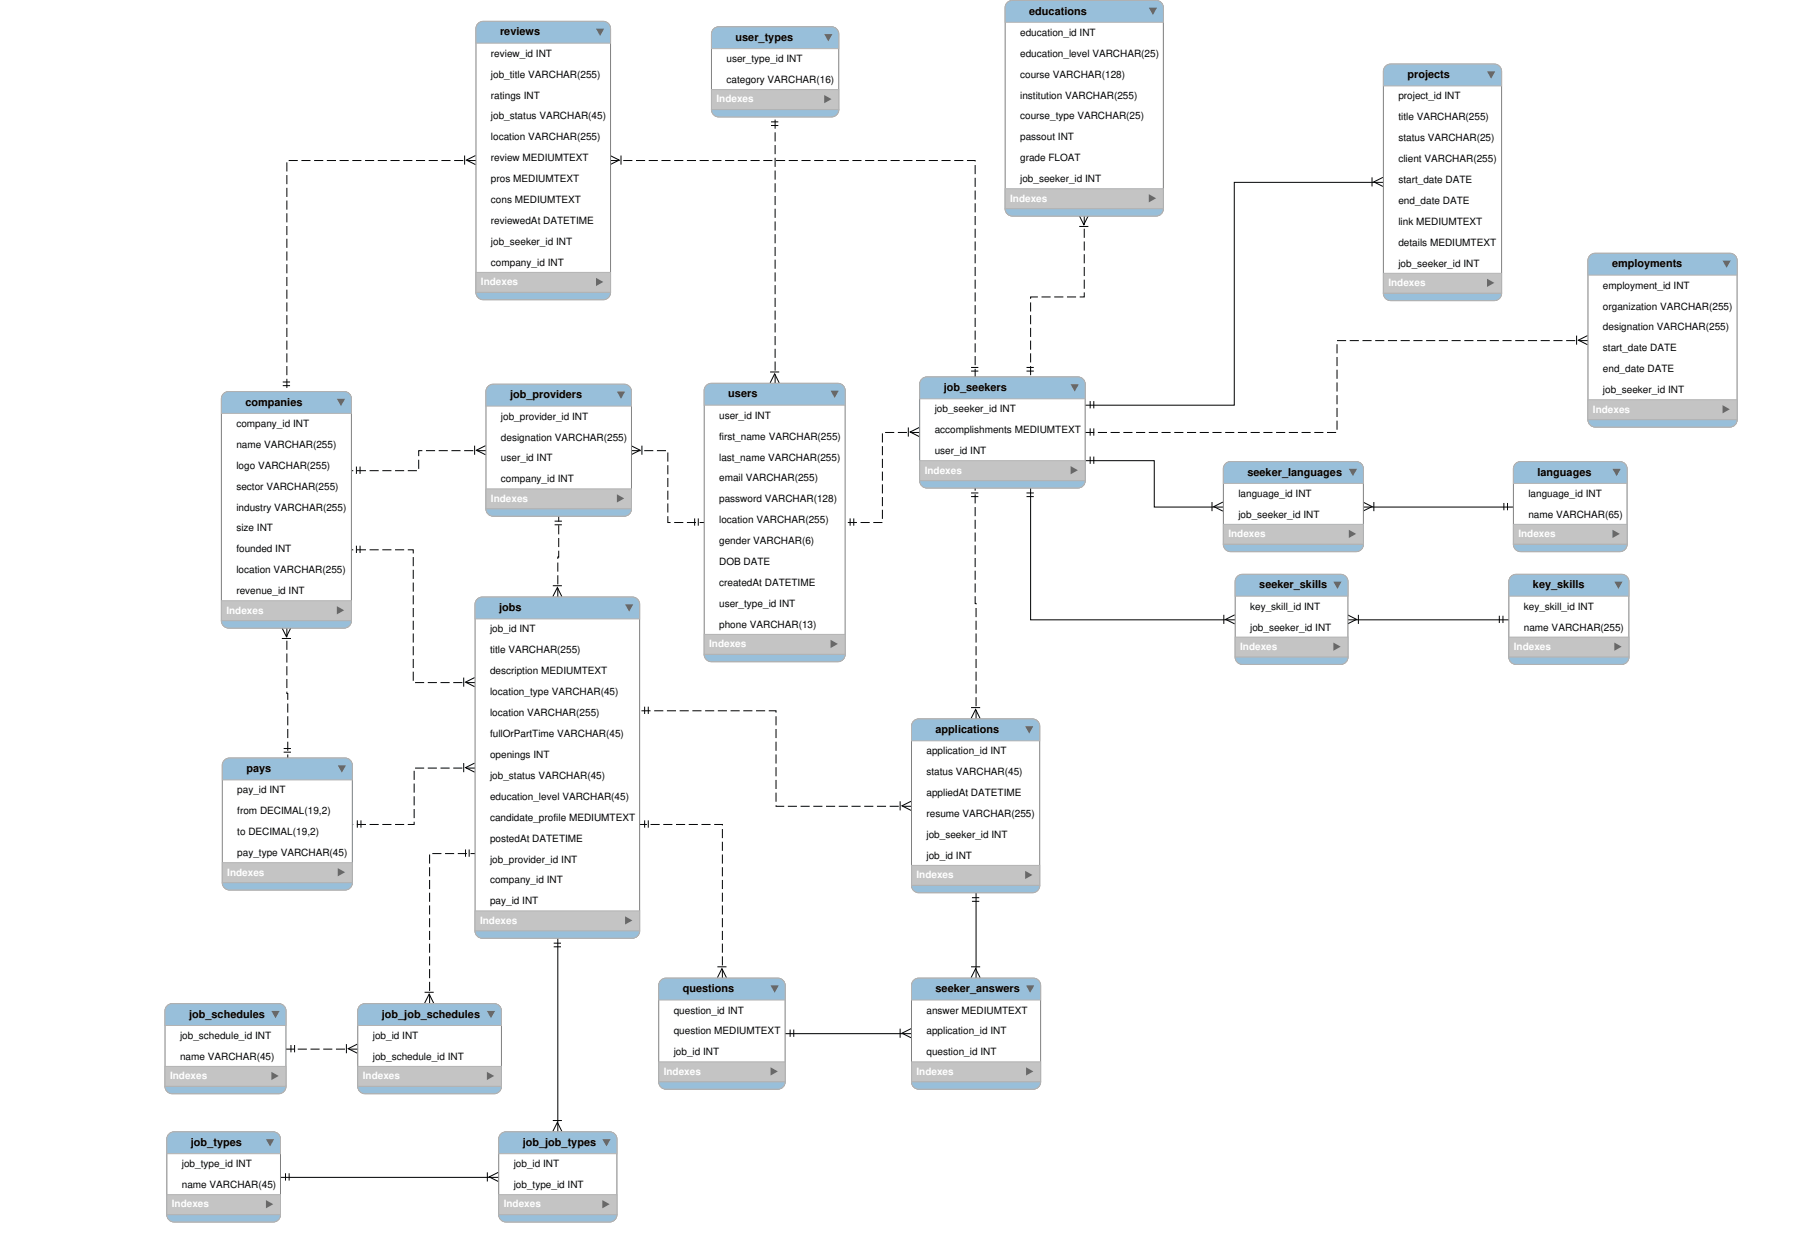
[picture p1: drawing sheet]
<svg xmlns="http://www.w3.org/2000/svg" width="394mm" height="276mm" viewBox="0 0 394 276" stroke-linecap="round" stroke-linejoin="round" font-family="sans-serif">
<g fill="none" stroke="#000" stroke-width=".22" stroke-dasharray="2 .8" stroke-linecap="butt">
<path d="M104.7 35.3h-41.6v50.8M134.3 35.3h80.2v47.6M238.4 47.5v17.8h-11.8v17.6M349.2 74.9h-55.2v20.2h-55.4M106.9 99.1h-14.8v4.4h-14.8M138.9 99.1h8v15.8h8M170.5 84.3v-58.6M202.3 95.1h-8.2v19.8h-8.2M63.1 138.1l.2 28.6M122.7 131.3l.2-17.8M104.5 150.1h-13.6v-29.2h-13.6M214.7 158.1l-.2-50.8"/>
<path d="M104.5 168.9h-13.4v12.4h-13.6M200.5 177.3h-29.8v-21h-30M158.9 215.1v-33.8h-18.2M78.7 230.6h-15.8M94.5 220.7v-33h10"/>
</g>
<g fill="none" stroke="#000" stroke-width=".22">
<path d="M102.2 34.2v2M104.6 34.2l-2 1 2 1M134.2 34.2l2 1-2 1M136.6 34.2v2M169.6 26.8h1.6M169.6 27.6h1.6M301.7 39v2M304.1 39l-2 1 2 1M237.3 47.4l1 2 1-2M237.3 49.8h2M304.2 40.1h-32.8v49h-32.8M346.7 73.8v2"/>
<path d="M349.1 73.8l-2 1 2 1M62.2 84.8h1.6M62.2 84h1.6M104.4 98v2M106.8 98l-2 1 2 1M138.8 98l2 1-2 1M141.2 98v2M169.4 84.2l1-2 1 2M169.4 81.8h2M199.8 94v2M202.2 94l-2 1 2 1M213.6 81.6h1.6"/>
<path d="M213.6 80.8h1.6M225.7 81.6h1.6M225.7 80.8h1.6M239.7 88.2v1.6M239.7 94.2v1.6M240.5 88.2v1.6M240.5 94.2v1.6M78.4 102.6v1.6M78.4 120v1.6M79.2 102.6v1.6M79.2 120v1.6M122 114.6h1.6"/>
<path d="M122 115.4h1.6M152.8 114v1.6M153.6 114v1.6M187 114v1.6M187.8 114v1.6M213.6 108.4h1.6M213.6 109.2h1.6M225.7 108.4h1.6M225.7 109.2h1.6M226.6 107.3v29h45M238.6 101.3h15.2v10.2h15.2M239.7 100.4v1.6"/>
<path d="M240.5 100.4v1.6M266.5 110.4v2M268.9 110.4l-2 1 2 1M299.7 110.4l2 1-2 1M299.8 111.5h33M302.1 110.4v2M330.7 110.6v1.6M331.5 110.6v1.6M62 138l1 2 1-2M121.6 131.2l1-2 1 2M121.6 128.8h2M269.1 135.2v2"/>
<path d="M271.5 135.2l-2 1 2 1M296.3 135.2l2 1-2 1M296.4 136.3h35.4M298.7 135.2v2M329.7 135.4v1.6M330.5 135.4v1.6M62 140.4h2M102 149v2M104.4 149l-2 1 2 1M141.8 155.4v1.6M142.6 155.4v1.6M213.6 158l1-2 1 2"/>
<path d="M213.6 155.6h2M62.4 165.4h1.6M62.4 164.6h1.6M102 167.8v2M104.4 167.8l-2 1 2 1M198 176.2v2M200.4 176.2l-2 1 2 1M78.6 180.4v1.6M79.4 180.4v1.6M102.4 186.8v1.6M103.2 186.8v1.6M141.8 180.4v1.6"/>
<path d="M142.6 180.4v1.6M213.8 197.4h1.6M213.8 198.2h1.6M214.7 196.3v18.8M93.4 218.2h2M121.8 207.4h1.6M121.8 208.2h1.6M122.7 206.3v42.5M157.8 215l1-2 1 2M157.8 212.6h2M213.6 215l1-2 1 2M213.6 212.6h2"/>
<path d="M64 229.7v1.6M64.8 229.7v1.6M76.2 229.5v2M78.6 229.5l-2 1 2 1M93.4 220.5l1-1.9 1 1.9M172.7 227.2h27.8M173.8 226.3v1.6M174.6 226.3v1.6M198 226.1v2M200.4 226.1l-2 1 2 1M61.7 258.8h48M62.8 257.9v1.6"/>
<path d="M63.6 257.9v1.6M107.2 257.7v2M109.6 257.7l-2 1 2 1M121.6 248.7l1-2 1 2M121.6 246.3h2"/>
</g>
<path d="M200.9 158.5l.7-.4h.5h24.9a1.6 1.6 0 0 1 1.6 1.6v35a1.6 1.6 0 0 1-1.6 1.6h-24.9a1.6 1.6 0 0 1-1.6-1.6v-35z" fill="#fff" stroke="#808080" stroke-width=".22"/>
<path d="M200.9 158.5l.7-.4h.5h24.9a1.6 1.6 0 0 1 1.6 1.6v3.2h-28.1v-3.2z" fill="#98bfda" stroke="#b3b3b3" stroke-width=".22"/>
<path d="M225.4 159.7h1.8l-.9 1.6z" fill="#666"/>
<path d="M200.5 190.3h28.1v4.4h-28.1z" fill="#c4c4c4" stroke="#b3b3b3" stroke-width=".22"/>
<path d="M225.4 191.5l1.6 .9-1.6 .9z" fill="#666"/>
<path d="M200.5 194.7h28.1a1.6 1.6 0 0 1-1.6 1.6h-24.9a1.6 1.6 0 0 1-1.6-1.6z" fill="#98bfda" stroke="#b3b3b3" stroke-width=".22"/>
<path d="M49.2 86.5l1.1-.4h25.4a1.6 1.6 0 0 1 1.6 1.6v48.8a1.6 1.6 0 0 1-1.6 1.6h-25.4a1.6 1.6 0 0 1-1.6-1.6v-48.8z" fill="#fff" stroke="#808080" stroke-width=".22"/>
<path d="M49.2 86.5l1.1-.4h25.4a1.6 1.6 0 0 1 1.6 1.6v3.2h-28.6v-3.2z" fill="#98bfda" stroke="#b3b3b3" stroke-width=".22"/>
<path d="M74.1 87.7h1.8l-.9 1.6z" fill="#666"/>
<path d="M48.7 132.1h28.6v4.4h-28.6z" fill="#c4c4c4" stroke="#b3b3b3" stroke-width=".22"/>
<path d="M74.1 133.3l1.6 .9-1.6 .9z" fill="#666"/>
<path d="M48.7 136.5h28.6a1.6 1.6 0 0 1-1.6 1.6h-25.4a1.6 1.6 0 0 1-1.6-1.6z" fill="#98bfda" stroke="#b3b3b3" stroke-width=".22"/>
<path d="M221.5 .6l1.1-.5h31.6a1.6 1.6 0 0 1 1.6 1.6v44.2a1.6 1.6 0 0 1-1.6 1.6h-31.6a1.6 1.6 0 0 1-1.6-1.6v-44.2l.1-.4z" fill="#fff" stroke="#808080" stroke-width=".22"/>
<path d="M221.5 .6l1.1-.5h31.6a1.6 1.6 0 0 1 1.6 1.6v3.2h-34.8v-3.2l.1-.4z" fill="#98bfda" stroke="#b3b3b3" stroke-width=".22"/>
<path d="M252.6 1.7h1.8l-.9 1.6z" fill="#666"/>
<path d="M221 41.5h34.8v4.4h-34.8z" fill="#c4c4c4" stroke="#b3b3b3" stroke-width=".22"/>
<path d="M252.6 42.7l1.6 .9-1.6 .9z" fill="#666"/>
<path d="M221 45.9h34.8a1.6 1.6 0 0 1-1.6 1.6h-31.6a1.6 1.6 0 0 1-1.6-1.6z" fill="#98bfda" stroke="#b3b3b3" stroke-width=".22"/>
<path d="M349.7 56.2l1.1-.5h29.6a1.6 1.6 0 0 1 1.6 1.6v35a1.6 1.6 0 0 1-1.6 1.6h-29.6a1.6 1.6 0 0 1-1.6-1.6v-35z" fill="#fff" stroke="#808080" stroke-width=".22"/>
<path d="M349.7 56.2l1.1-.5h29.6a1.6 1.6 0 0 1 1.6 1.6v3.2h-32.8v-3.2z" fill="#98bfda" stroke="#b3b3b3" stroke-width=".22"/>
<path d="M378.8 57.3h1.8l-.9 1.6z" fill="#666"/>
<path d="M349.2 87.9h32.8v4.4h-32.8z" fill="#c4c4c4" stroke="#b3b3b3" stroke-width=".22"/>
<path d="M378.8 89.1l1.6 .9-1.6 .9z" fill="#666"/>
<path d="M349.2 92.3h32.8a1.6 1.6 0 0 1-1.6 1.6h-29.6a1.6 1.6 0 0 1-1.6-1.6z" fill="#98bfda" stroke="#b3b3b3" stroke-width=".22"/>
<path d="M79.2 221.1l1.1-.4h28.4a1.6 1.6 0 0 1 1.6 1.5v16.6a1.6 1.6 0 0 1-1.6 1.6h-28.4a1.6 1.6 0 0 1-1.6-1.6v-16.6v-.4z" fill="#fff" stroke="#808080" stroke-width=".22"/>
<path d="M79.2 221.1l1.1-.4h28.4a1.6 1.6 0 0 1 1.6 1.5v3.2h-31.6v-3.2v-.4z" fill="#98bfda" stroke="#b3b3b3" stroke-width=".22"/>
<path d="M107.1 222.2h1.8l-.9 1.6z" fill="#666"/>
<path d="M78.7 234.4h31.6v4.4h-31.6z" fill="#c4c4c4" stroke="#b3b3b3" stroke-width=".22"/>
<path d="M107.1 235.6l1.6 .9-1.6 .9z" fill="#666"/>
<path d="M78.7 238.8h31.6a1.6 1.6 0 0 1-1.6 1.6h-28.4a1.6 1.6 0 0 1-1.6-1.6z" fill="#98bfda" stroke="#b3b3b3" stroke-width=".22"/>
<path d="M110.1 249.3l.7-.4 .5-.1h22.8a1.6 1.6 0 0 1 1.6 1.6v16.6a1.6 1.6 0 0 1-1.6 1.6h-22.8a1.6 1.6 0 0 1-1.6-1.6v-16.6z" fill="#fff" stroke="#808080" stroke-width=".22"/>
<path d="M110.1 249.3l.7-.4 .5-.1h22.8a1.6 1.6 0 0 1 1.6 1.6v3.2h-26v-3.2z" fill="#98bfda" stroke="#b3b3b3" stroke-width=".22"/>
<path d="M132.5 250.4h1.8l-.9 1.6z" fill="#666"/>
<path d="M109.7 262.6h26v4.4h-26z" fill="#c4c4c4" stroke="#b3b3b3" stroke-width=".22"/>
<path d="M132.5 263.8l1.6 .9-1.6 .9z" fill="#666"/>
<path d="M109.7 267h26a1.6 1.6 0 0 1-1.6 1.6h-22.8a1.6 1.6 0 0 1-1.6-1.6z" fill="#98bfda" stroke="#b3b3b3" stroke-width=".22"/>
<path d="M107.3 84.9l1.2-.4h28.8a1.6 1.6 0 0 1 1.6 1.6v25.8a1.6 1.6 0 0 1-1.6 1.6h-28.8a1.6 1.6 0 0 1-1.6-1.6v-25.8z" fill="#fff" stroke="#808080" stroke-width=".22"/>
<path d="M107.3 84.9l1.2-.4h28.8a1.6 1.6 0 0 1 1.6 1.6v3.2h-32v-3.2z" fill="#98bfda" stroke="#b3b3b3" stroke-width=".22"/>
<path d="M135.7 86.1h1.8l-.9 1.6z" fill="#666"/>
<path d="M106.9 107.5h32v4.4h-32z" fill="#c4c4c4" stroke="#b3b3b3" stroke-width=".22"/>
<path d="M135.7 108.7l1.6 .9-1.6 .9z" fill="#666"/>
<path d="M106.9 111.9h32a1.6 1.6 0 0 1-1.6 1.6h-28.8a1.6 1.6 0 0 1-1.6-1.6z" fill="#98bfda" stroke="#b3b3b3" stroke-width=".22"/>
<path d="M36.8 221.1l1.1-.4h23.4a1.6 1.6 0 0 1 1.6 1.5v16.6a1.6 1.6 0 0 1-1.6 1.6h-23.4a1.6 1.6 0 0 1-1.6-1.6v-16.6v-.4z" fill="#fff" stroke="#808080" stroke-width=".22"/>
<path d="M36.8 221.1l1.1-.4h23.4a1.6 1.6 0 0 1 1.6 1.5v3.2h-26.6v-3.2v-.4z" fill="#98bfda" stroke="#b3b3b3" stroke-width=".22"/>
<path d="M59.7 222.2h1.8l-.9 1.6z" fill="#666"/>
<path d="M36.3 234.4h26.6v4.4h-26.6z" fill="#c4c4c4" stroke="#b3b3b3" stroke-width=".22"/>
<path d="M59.7 235.6l1.6 .9-1.6 .9z" fill="#666"/>
<path d="M36.3 238.8h26.6a1.6 1.6 0 0 1-1.6 1.6h-23.4a1.6 1.6 0 0 1-1.6-1.6z" fill="#98bfda" stroke="#b3b3b3" stroke-width=".22"/>
<path d="M202.7 83.3l1.2-.4h33.1a1.6 1.6 0 0 1 1.6 1.6v21.2a1.6 1.6 0 0 1-1.6 1.6h-33.1a1.6 1.6 0 0 1-1.6-1.6v-21.2v-.4z" fill="#fff" stroke="#808080" stroke-width=".22"/>
<path d="M202.7 83.3l1.2-.4h33.1a1.6 1.6 0 0 1 1.6 1.6v3.2h-36.3v-3.2v-.4z" fill="#98bfda" stroke="#b3b3b3" stroke-width=".22"/>
<path d="M235.4 84.5h1.8l-.9 1.6z" fill="#666"/>
<path d="M202.3 101.3h36.3v4.4h-36.3z" fill="#c4c4c4" stroke="#b3b3b3" stroke-width=".22"/>
<path d="M235.4 102.5l1.6 .9-1.6 .9z" fill="#666"/>
<path d="M202.3 105.7h36.3a1.6 1.6 0 0 1-1.6 1.6h-33.1a1.6 1.6 0 0 1-1.6-1.6z" fill="#98bfda" stroke="#b3b3b3" stroke-width=".22"/>
<path d="M37.2 249.3l1.1-.5h21.8a1.6 1.6 0 0 1 1.6 1.6v16.6a1.6 1.6 0 0 1-1.6 1.6h-21.8a1.6 1.6 0 0 1-1.6-1.6v-16.6z" fill="#fff" stroke="#808080" stroke-width=".22"/>
<path d="M37.2 249.3l1.1-.5h21.8a1.6 1.6 0 0 1 1.6 1.6v3.2h-25v-3.2z" fill="#98bfda" stroke="#b3b3b3" stroke-width=".22"/>
<path d="M58.5 250.4h1.8l-.9 1.6z" fill="#666"/>
<path d="M36.7 262.6h25v4.4h-25z" fill="#c4c4c4" stroke="#b3b3b3" stroke-width=".22"/>
<path d="M58.5 263.8l1.6 .9-1.6 .9z" fill="#666"/>
<path d="M36.7 267h25a1.6 1.6 0 0 1-1.6 1.6h-21.8a1.6 1.6 0 0 1-1.6-1.6z" fill="#98bfda" stroke="#b3b3b3" stroke-width=".22"/>
<path d="M104.9 131.7l1.2-.4h33a1.6 1.6 0 0 1 1.6 1.6v71.8a1.6 1.6 0 0 1-1.6 1.6h-33a1.6 1.6 0 0 1-1.6-1.6v-71.8v-.5z" fill="#fff" stroke="#808080" stroke-width=".22"/>
<path d="M104.9 131.7l1.2-.4h33a1.6 1.6 0 0 1 1.6 1.6v3.2h-36.2v-3.2v-.5z" fill="#98bfda" stroke="#b3b3b3" stroke-width=".22"/>
<path d="M137.5 132.9h1.8l-.9 1.6z" fill="#666"/>
<path d="M104.5 200.3h36.2v4.4h-36.2z" fill="#c4c4c4" stroke="#b3b3b3" stroke-width=".22"/>
<path d="M137.5 201.5l1.6 .9-1.6 .9z" fill="#666"/>
<path d="M104.5 204.7h36.2a1.6 1.6 0 0 1-1.6 1.6h-33a1.6 1.6 0 0 1-1.6-1.6z" fill="#98bfda" stroke="#b3b3b3" stroke-width=".22"/>
<path d="M332.3 126.7l.7-.4h.4h23.2a1.6 1.6 0 0 1 1.6 1.6v16.6a1.6 1.6 0 0 1-1.6 1.6h-23.2a1.6 1.6 0 0 1-1.6-1.6v-16.6z" fill="#fff" stroke="#808080" stroke-width=".22"/>
<path d="M332.3 126.7l.7-.4h.4h23.2a1.6 1.6 0 0 1 1.6 1.6v3.2h-26.4v-3.2z" fill="#98bfda" stroke="#b3b3b3" stroke-width=".22"/>
<path d="M355 127.9h1.8l-.9 1.6z" fill="#666"/>
<path d="M331.8 140.1h26.4v4.4h-26.4z" fill="#c4c4c4" stroke="#b3b3b3" stroke-width=".22"/>
<path d="M355 141.3l1.6 .9-1.6 .9z" fill="#666"/>
<path d="M331.8 144.5h26.4a1.6 1.6 0 0 1-1.6 1.6h-23.2a1.6 1.6 0 0 1-1.6-1.6z" fill="#98bfda" stroke="#b3b3b3" stroke-width=".22"/>
<path d="M333.3 101.9l1.1-.4h21.8a1.6 1.6 0 0 1 1.6 1.6v16.6a1.6 1.6 0 0 1-1.6 1.6h-21.8a1.6 1.6 0 0 1-1.6-1.6v-16.6l.1-.4z" fill="#fff" stroke="#808080" stroke-width=".22"/>
<path d="M333.3 101.9l1.1-.4h21.8a1.6 1.6 0 0 1 1.6 1.6v3.2h-25v-3.2l.1-.4z" fill="#98bfda" stroke="#b3b3b3" stroke-width=".22"/>
<path d="M354.6 103.1h1.8l-.9 1.6z" fill="#666"/>
<path d="M332.8 115.3h25v4.4h-25z" fill="#c4c4c4" stroke="#b3b3b3" stroke-width=".22"/>
<path d="M354.6 116.5l1.6 .9-1.6 .9z" fill="#666"/>
<path d="M332.8 119.7h25a1.6 1.6 0 0 1-1.6 1.6h-21.8a1.6 1.6 0 0 1-1.6-1.6z" fill="#98bfda" stroke="#b3b3b3" stroke-width=".22"/>
<path d="M49.4 167.1l1.1-.4h25.4a1.6 1.6 0 0 1 1.6 1.6v25.8a1.6 1.6 0 0 1-1.6 1.6h-25.4a1.6 1.6 0 0 1-1.6-1.6v-25.8v-.5z" fill="#fff" stroke="#808080" stroke-width=".22"/>
<path d="M49.4 167.1l1.1-.4h25.4a1.6 1.6 0 0 1 1.6 1.6v3.2h-28.6v-3.2v-.5z" fill="#98bfda" stroke="#b3b3b3" stroke-width=".22"/>
<path d="M74.3 168.3h1.8l-.9 1.6z" fill="#666"/>
<path d="M48.9 189.7h28.6v4.4h-28.6z" fill="#c4c4c4" stroke="#b3b3b3" stroke-width=".22"/>
<path d="M74.3 190.9l1.6 .9-1.6 .9z" fill="#666"/>
<path d="M48.9 194.1h28.6a1.6 1.6 0 0 1-1.6 1.6h-25.4a1.6 1.6 0 0 1-1.6-1.6z" fill="#98bfda" stroke="#b3b3b3" stroke-width=".22"/>
<path d="M304.7 14.6l1.1-.5h22.8a1.6 1.6 0 0 1 1.6 1.6v48.8a1.6 1.6 0 0 1-1.6 1.6h-22.8a1.6 1.6 0 0 1-1.6-1.6v-48.8l.1-.4z" fill="#fff" stroke="#808080" stroke-width=".22"/>
<path d="M304.7 14.6l1.1-.5h22.8a1.6 1.6 0 0 1 1.6 1.6v3.2h-26v-3.2l.1-.4z" fill="#98bfda" stroke="#b3b3b3" stroke-width=".22"/>
<path d="M327 15.7h1.8l-.9 1.6z" fill="#666"/>
<path d="M304.2 60.1h26v4.4h-26z" fill="#c4c4c4" stroke="#b3b3b3" stroke-width=".22"/>
<path d="M327 61.3l1.6 .9-1.6 .9z" fill="#666"/>
<path d="M304.2 64.5h26a1.6 1.6 0 0 1-1.6 1.6h-22.8a1.6 1.6 0 0 1-1.6-1.6z" fill="#98bfda" stroke="#b3b3b3" stroke-width=".22"/>
<path d="M145.3 215.5l.7-.4h.5h24.6a1.6 1.6 0 0 1 1.6 1.6v21.1a1.6 1.6 0 0 1-1.6 1.6h-24.6a1.6 1.6 0 0 1-1.6-1.6v-21.1z" fill="#fff" stroke="#808080" stroke-width=".22"/>
<path d="M145.3 215.5l.7-.4h.5h24.6a1.6 1.6 0 0 1 1.6 1.6v3.1h-27.8v-3.1z" fill="#98bfda" stroke="#b3b3b3" stroke-width=".22"/>
<path d="M169.5 216.7h1.8l-.9 1.6z" fill="#666"/>
<path d="M144.9 233.4h27.8v4.4h-27.8z" fill="#c4c4c4" stroke="#b3b3b3" stroke-width=".22"/>
<path d="M169.5 234.6l1.6 .9-1.6 .9z" fill="#666"/>
<path d="M144.9 237.8h27.8a1.6 1.6 0 0 1-1.6 1.6h-24.6a1.6 1.6 0 0 1-1.6-1.6z" fill="#98bfda" stroke="#b3b3b3" stroke-width=".22"/>
<path d="M105.1 5.2l.8-.4 .4-.1h26.4a1.6 1.6 0 0 1 1.6 1.6v58a1.6 1.6 0 0 1-1.6 1.6h-26.4a1.6 1.6 0 0 1-1.6-1.6v-58z" fill="#fff" stroke="#808080" stroke-width=".22"/>
<path d="M105.1 5.2l.8-.4 .4-.1h26.4a1.6 1.6 0 0 1 1.6 1.6v3.2h-29.6v-3.2z" fill="#98bfda" stroke="#b3b3b3" stroke-width=".22"/>
<path d="M131.1 6.3h1.8l-.9 1.6z" fill="#666"/>
<path d="M104.7 59.9h29.6v4.4h-29.6z" fill="#c4c4c4" stroke="#b3b3b3" stroke-width=".22"/>
<path d="M131.1 61.1l1.6 .9-1.6 .9z" fill="#666"/>
<path d="M104.7 64.3h29.6a1.6 1.6 0 0 1-1.6 1.6h-26.4a1.6 1.6 0 0 1-1.6-1.6z" fill="#98bfda" stroke="#b3b3b3" stroke-width=".22"/>
<path d="M200.9 215.5l.7-.4h.5h25.1a1.6 1.6 0 0 1 1.6 1.6v21.1a1.6 1.6 0 0 1-1.6 1.6h-25.1a1.6 1.6 0 0 1-1.6-1.6v-21.1z" fill="#fff" stroke="#808080" stroke-width=".22"/>
<path d="M200.9 215.5l.7-.4h.5h25.1a1.6 1.6 0 0 1 1.6 1.6v3.1h-28.3v-3.1z" fill="#98bfda" stroke="#b3b3b3" stroke-width=".22"/>
<path d="M225.6 216.7h1.8l-.9 1.6z" fill="#666"/>
<path d="M200.5 233.4h28.3v4.4h-28.3z" fill="#c4c4c4" stroke="#b3b3b3" stroke-width=".22"/>
<path d="M225.6 234.6l1.6 .9-1.6 .9z" fill="#666"/>
<path d="M200.5 237.8h28.3a1.6 1.6 0 0 1-1.6 1.6h-25.1a1.6 1.6 0 0 1-1.6-1.6z" fill="#98bfda" stroke="#b3b3b3" stroke-width=".22"/>
<path d="M269.5 101.9l1.1-.4h27.6a1.6 1.6 0 0 1 1.6 1.6v16.6a1.6 1.6 0 0 1-1.6 1.6h-27.6a1.6 1.6 0 0 1-1.6-1.6v-16.6l.1-.4z" fill="#fff" stroke="#808080" stroke-width=".22"/>
<path d="M269.5 101.9l1.1-.4h27.6a1.6 1.6 0 0 1 1.6 1.6v3.2h-30.8v-3.2l.1-.4z" fill="#98bfda" stroke="#b3b3b3" stroke-width=".22"/>
<path d="M296.6 103.1h1.8l-.9 1.6z" fill="#666"/>
<path d="M269 115.3h30.8v4.4h-30.8z" fill="#c4c4c4" stroke="#b3b3b3" stroke-width=".22"/>
<path d="M296.6 116.5l1.6 .9-1.6 .9z" fill="#666"/>
<path d="M269 119.7h30.8a1.6 1.6 0 0 1-1.6 1.6h-27.6a1.6 1.6 0 0 1-1.6-1.6z" fill="#98bfda" stroke="#b3b3b3" stroke-width=".22"/>
<path d="M272.1 126.7l1.1-.4h21.6a1.6 1.6 0 0 1 1.6 1.6v16.6a1.6 1.6 0 0 1-1.6 1.6h-21.6a1.6 1.6 0 0 1-1.6-1.6v-16.6z" fill="#fff" stroke="#808080" stroke-width=".22"/>
<path d="M272.1 126.7l1.1-.4h21.6a1.6 1.6 0 0 1 1.6 1.6v3.2h-24.8v-3.2z" fill="#98bfda" stroke="#b3b3b3" stroke-width=".22"/>
<path d="M293.2 127.9h1.8l-.9 1.6z" fill="#666"/>
<path d="M271.6 140.1h24.8v4.4h-24.8z" fill="#c4c4c4" stroke="#b3b3b3" stroke-width=".22"/>
<path d="M293.2 141.3l1.6 .9-1.6 .9z" fill="#666"/>
<path d="M271.6 144.5h24.8a1.6 1.6 0 0 1-1.6 1.6h-21.6a1.6 1.6 0 0 1-1.6-1.6z" fill="#98bfda" stroke="#b3b3b3" stroke-width=".22"/>
<path d="M156.9 6.4l1.2-.5h24.8a1.6 1.6 0 0 1 1.6 1.6v16.6a1.6 1.6 0 0 1-1.6 1.6h-24.8a1.6 1.6 0 0 1-1.6-1.6v-16.6z" fill="#fff" stroke="#808080" stroke-width=".22"/>
<path d="M156.9 6.4l1.2-.5h24.8a1.6 1.6 0 0 1 1.6 1.6v3.2h-28v-3.2z" fill="#98bfda" stroke="#b3b3b3" stroke-width=".22"/>
<path d="M181.3 7.5h1.8l-.9 1.6z" fill="#666"/>
<path d="M156.5 19.7h28v4.4h-28z" fill="#c4c4c4" stroke="#b3b3b3" stroke-width=".22"/>
<path d="M181.3 20.9l1.6 .9-1.6 .9z" fill="#666"/>
<path d="M156.5 24.1h28a1.6 1.6 0 0 1-1.6 1.6h-24.8a1.6 1.6 0 0 1-1.6-1.6z" fill="#98bfda" stroke="#b3b3b3" stroke-width=".22"/>
<path d="M155.3 84.7l.7-.4h.5h27.8a1.6 1.6 0 0 1 1.6 1.6v58a1.6 1.6 0 0 1-1.6 1.6h-27.8a1.6 1.6 0 0 1-1.6-1.6v-58z" fill="#fff" stroke="#808080" stroke-width=".22"/>
<path d="M155.3 84.7l.7-.4h.5h27.8a1.6 1.6 0 0 1 1.6 1.6v3.2h-31v-3.2z" fill="#98bfda" stroke="#b3b3b3" stroke-width=".22"/>
<path d="M182.7 85.9h1.8l-.9 1.6z" fill="#666"/>
<path d="M154.9 139.5h31v4.4h-31z" fill="#c4c4c4" stroke="#b3b3b3" stroke-width=".22"/>
<path d="M182.7 140.7l1.6 .9-1.6 .9z" fill="#666"/>
<path d="M154.9 143.9h31a1.6 1.6 0 0 1-1.6 1.6h-27.8a1.6 1.6 0 0 1-1.6-1.6z" fill="#98bfda" stroke="#b3b3b3" stroke-width=".22"/>
<g font-size="2.4">
<text x="226.3" y="3.2">educations</text>
<text x="110" y="7.8">reviews</text>
<text x="161.8" y="9">user_types</text>
<text x="309.5" y="17.2">projects</text>
<text x="354.5" y="58.8">employments</text>
<text x="54" y="89.2">companies</text>
<text x="112.2" y="87.6">job_providers</text>
<text x="160.2" y="87.4">users</text>
<text x="207.6" y="86">job_seekers</text>
<text x="274.3" y="104.6">seeker_languages</text>
<text x="338.1" y="104.6">languages</text>
<text x="276.9" y="129.4">seeker_skills</text>
<text x="337.1" y="129.4">key_skills</text>
<text x="109.8" y="134.4">jobs</text>
<text x="205.8" y="161.2">applications</text>
<text x="54.2" y="169.8">pays</text>
<text x="150.2" y="218.1">questions</text>
<text x="205.8" y="218.1">seeker_answers</text>
<text x="41.6" y="223.7">job_schedules</text>
<text x="84" y="223.7">job_job_schedules</text>
<text x="42" y="251.9">job_types</text>
<text x="115" y="251.9">job_job_types</text>
</g>
<g font-size="2.2">
<text x="224.3" y="7.9">education_id INT</text>
<text x="108" y="12.5">review_id INT</text>
<text x="108" y="17.1">job_title VARCHAR(255)</text>
<text x="159.8" y="13.7">user_type_id INT</text>
<text x="224.3" y="12.5">education_level VARCHAR(25)</text>
<text x="224.3" y="17.1">course VARCHAR(128)</text>
<text x="108" y="21.7">ratings INT</text>
<text x="159.8" y="18.3">category VARCHAR(16)</text>
<text x="224.3" y="21.7">institution VARCHAR(255)</text>
<text x="307.5" y="21.9">project_id INT</text>
<text x="108" y="26.3">job_status VARCHAR(45)</text>
<text x="224.3" y="26.3">course_type VARCHAR(25)</text>
<text x="307.5" y="26.5">title VARCHAR(255)</text>
<text x="108" y="30.9">location VARCHAR(255)</text>
<text x="108" y="35.5">review MEDIUMTEXT</text>
<text x="224.3" y="30.9">passout INT</text>
<text x="224.3" y="35.5">grade FLOAT</text>
<text x="307.5" y="31.1">status VARCHAR(25)</text>
<text x="307.5" y="35.7">client VARCHAR(255)</text>
<text x="108" y="40.1">pros MEDIUMTEXT</text>
<text x="224.3" y="40.1">job_seeker_id INT</text>
<text x="307.5" y="40.3">start_date DATE</text>
<text x="108" y="44.7">cons MEDIUMTEXT</text>
<text x="307.5" y="44.9">end_date DATE</text>
<text x="108" y="49.3">reviewedAt DATETIME</text>
<text x="108" y="53.9">job_seeker_id INT</text>
<text x="307.5" y="49.5">link MEDIUMTEXT</text>
<text x="108" y="58.5">company_id INT</text>
<text x="307.5" y="54.1">details MEDIUMTEXT</text>
<text x="307.5" y="58.7">job_seeker_id INT</text>
<text x="352.5" y="63.5">employment_id INT</text>
<text x="352.5" y="68.1">organization VARCHAR(255)</text>
<text x="352.5" y="72.7">designation VARCHAR(255)</text>
<text x="352.5" y="77.3">start_date DATE</text>
<text x="352.5" y="81.9">end_date DATE</text>
<text x="352.5" y="86.5">job_seeker_id INT</text>
<text x="52" y="93.9">company_id INT</text>
<text x="110.2" y="92.3">job_provider_id INT</text>
<text x="158.2" y="92.1">user_id INT</text>
<text x="205.6" y="90.7">job_seeker_id INT</text>
<text x="205.6" y="95.3">accomplishments MEDIUMTEXT</text>
<text x="52" y="98.4">name VARCHAR(255)</text>
<text x="110.2" y="96.9">designation VARCHAR(255)</text>
<text x="110.2" y="101.4">user_id INT</text>
<text x="158.2" y="96.7">first_name VARCHAR(255)</text>
<text x="158.2" y="101.2">last_name VARCHAR(255)</text>
<text x="205.6" y="99.8">user_id INT</text>
<text x="52" y="103">logo VARCHAR(255)</text>
<text x="52" y="107.6">sector VARCHAR(255)</text>
<text x="110.2" y="106">company_id INT</text>
<text x="158.2" y="105.8">email VARCHAR(255)</text>
<text x="52" y="112.2">industry VARCHAR(255)</text>
<text x="158.2" y="110.4">password VARCHAR(128)</text>
<text x="272.3" y="109.2">language_id INT</text>
<text x="272.3" y="113.8">job_seeker_id INT</text>
<text x="336.1" y="109.2">language_id INT</text>
<text x="336.1" y="113.8">name VARCHAR(65)</text>
<text x="52" y="116.8">size INT</text>
<text x="158.2" y="115">location VARCHAR(255)</text>
<text x="158.2" y="119.6">gender VARCHAR(6)</text>
<text x="52" y="121.4">founded INT</text>
<text x="158.2" y="124.2">DOB DATE</text>
<text x="52" y="126">location VARCHAR(255)</text>
<text x="52" y="130.6">revenue_id INT</text>
<text x="158.2" y="128.8">createdAt DATETIME</text>
<text x="158.2" y="133.4">user_type_id INT</text>
<text x="274.9" y="134">key_skill_id INT</text>
<text x="335.1" y="134">key_skill_id INT</text>
<text x="107.8" y="139">job_id INT</text>
<text x="107.8" y="143.6">title VARCHAR(255)</text>
<text x="158.2" y="138">phone VARCHAR(13)</text>
<text x="274.9" y="138.6">job_seeker_id INT</text>
<text x="335.1" y="138.6">name VARCHAR(255)</text>
<text x="107.8" y="148.2">description MEDIUMTEXT</text>
<text x="107.8" y="152.8">location_type VARCHAR(45)</text>
<text x="107.8" y="157.4">location VARCHAR(255)</text>
<text x="107.8" y="162">fullOrPartTime VARCHAR(45)</text>
<text x="107.8" y="166.6">openings INT</text>
<text x="203.8" y="165.8">application_id INT</text>
<text x="107.8" y="171.2">job_status VARCHAR(45)</text>
<text x="203.8" y="170.4">status VARCHAR(45)</text>
<text x="52.2" y="174.4">pay_id INT</text>
<text x="52.2" y="179">from DECIMAL(19,2)</text>
<text x="107.8" y="175.8">education_level VARCHAR(45)</text>
<text x="203.8" y="175">appliedAt DATETIME</text>
<text x="203.8" y="179.6">resume VARCHAR(255)</text>
<text x="52.2" y="183.6">to DECIMAL(19,2)</text>
<text x="107.8" y="180.4">candidate_profile MEDIUMTEXT</text>
<text x="107.8" y="185">postedAt DATETIME</text>
<text x="203.8" y="184.2">job_seeker_id INT</text>
<text x="52.2" y="188.2">pay_type VARCHAR(45)</text>
<text x="107.8" y="189.6">job_provider_id INT</text>
<text x="203.8" y="188.8">job_id INT</text>
<text x="107.8" y="194.2">company_id INT</text>
<text x="107.8" y="198.8">pay_id INT</text>
<text x="148.2" y="222.8">question_id INT</text>
<text x="148.2" y="227.4">question MEDIUMTEXT</text>
<text x="203.8" y="222.8">answer MEDIUMTEXT</text>
<text x="203.8" y="227.4">application_id INT</text>
<text x="39.6" y="228.4">job_schedule_id INT</text>
<text x="39.6" y="233">name VARCHAR(45)</text>
<text x="82" y="228.4">job_id INT</text>
<text x="82" y="233">job_schedule_id INT</text>
<text x="148.2" y="232">job_id INT</text>
<text x="203.8" y="232">question_id INT</text>
<text x="40" y="256.6">job_type_id INT</text>
<text x="113" y="256.6">job_id INT</text>
<text x="40" y="261.2">name VARCHAR(45)</text>
<text x="113" y="261.2">job_type_id INT</text>
</g>
<g font-size="2.2" fill="#fff">
<text x="157.6" y="22.5">Indexes</text>
<text x="222.1" y="44.3">Indexes</text>
<text x="105.8" y="62.7">Indexes</text>
<text x="305.3" y="62.9">Indexes</text>
<text x="350.3" y="90.7">Indexes</text>
<text x="203.4" y="104.1">Indexes</text>
<text x="108" y="110.3">Indexes</text>
<text x="270.1" y="118.1">Indexes</text>
<text x="333.9" y="118.1">Indexes</text>
<text x="49.8" y="134.9">Indexes</text>
<text x="156" y="142.3">Indexes</text>
<text x="272.7" y="142.9">Indexes</text>
<text x="332.9" y="142.9">Indexes</text>
<text x="50" y="192.5">Indexes</text>
<text x="201.6" y="193.1">Indexes</text>
<text x="105.6" y="203.1">Indexes</text>
<text x="37.4" y="237.3">Indexes</text>
<text x="79.8" y="237.3">Indexes</text>
<text x="146" y="236.3">Indexes</text>
<text x="201.6" y="236.3">Indexes</text>
<text x="37.8" y="265.5">Indexes</text>
<text x="110.8" y="265.5">Indexes</text>
</g>
</svg>
